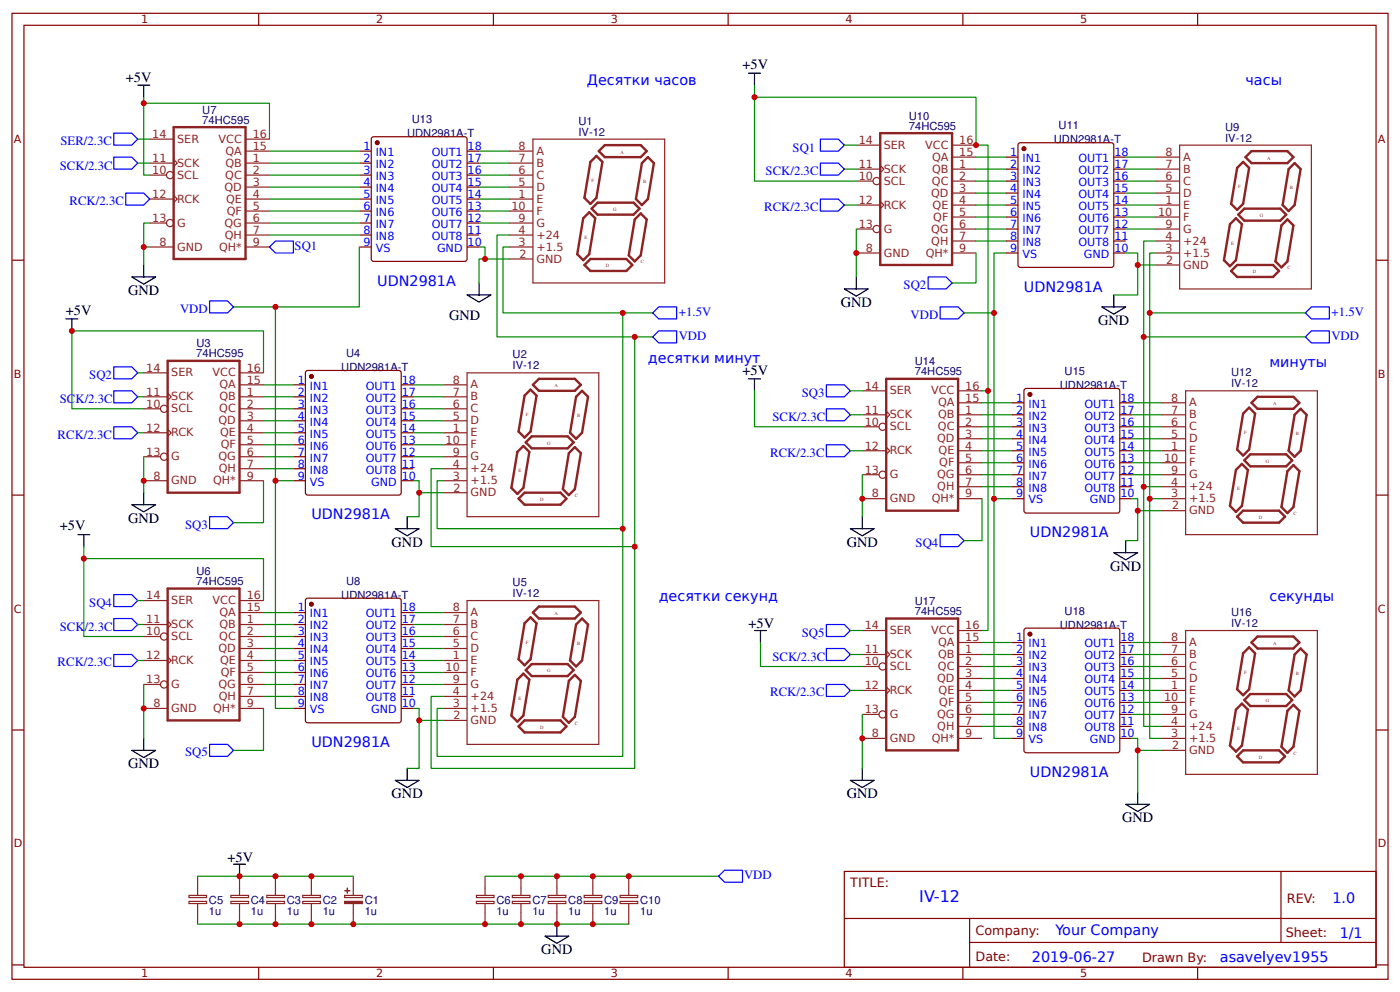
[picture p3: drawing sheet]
<svg xmlns="http://www.w3.org/2000/svg" width="309mm" height="219mm" viewBox="0 0 309 219" stroke-linecap="round" stroke-linejoin="round" font-family="sans-serif">
<g fill="none" stroke="#800" stroke-width=".26">
<path d="M2.6 2.9h304.1v213.3h-304.1zM5.3 5.6h298.7v207.9h-298.7zM57.1 2.9v2.7M109 2.9v2.7M160.9 2.9v2.7M212.7 2.9v2.7M264.6 2.9v2.7M79.4 33.4h2.6M79.4 36h2.6M79.4 38.7h2.6M82.3 30.3l20.4-.1 .4 .3 .1 26.7-.3 .4-20.4 .1-.4-.3-.1-26.7zM103.2 33.4h2.6"/>
<path d="M103.2 36h2.6M103.2 38.7h2.6M222.2 34.7h2.7M222.2 37.3h2.7M222.2 40h2.7M225 31.8l.4-.3h20.1l.5 .3 .1 26.7-.3 .5h-20.4l-.4-.2zM246.1 34.7h2.6M246.1 37.3h2.6M246.1 40h2.6M2.6 57.4h2.7M79.4 41.3h2.6M79.4 43.9h2.6"/>
<path d="M79.4 46.6h2.6M79.4 49.2h2.6M79.4 51.9h2.6M79.4 54.5h2.6M103.2 41.3h2.6M103.2 43.9h2.6M103.2 46.6h2.6M103.2 49.2h2.6M103.2 51.9h2.6M103.2 54.5h2.6M222.2 42.6h2.7M222.2 45.3h2.7"/>
<path d="M222.2 47.9h2.7M222.2 50.6h2.7M222.2 53.2h2.7M222.2 55.9h2.7M246.1 42.6h2.6M246.1 45.3h2.6M246.1 47.9h2.6M246.1 50.6h2.6M246.1 53.2h2.6M246.1 55.9h2.6M304 57.4h2.7M64.8 85h2.7"/>
<path d="M64.8 87.6h2.7M64.8 90.2h2.7M64.8 92.9h2.7M64.8 95.5h2.7M64.8 98.2h2.7M67.7 81.9l20.4-.1 .5 .2v26.8l-.2 .4-20.4 .1-.5-.3v-26.7zM88.6 85h2.7M88.6 87.6h2.7M88.6 90.2h2.7M88.6 92.9h2.7M88.6 95.5h2.7M88.6 98.2h2.7"/>
<path d="M223.6 88.9h2.6M223.6 91.6h2.6M223.6 94.2h2.6M223.6 96.9h2.6M223.6 99.5h2.6M226.3 86l.4-.2h20.2l.4 .2 .1 26.7-.3 .5-20.4 .1-.4-.3zM247.4 88.9h2.6M247.4 91.6h2.6M247.4 94.2h2.6M247.4 96.9h2.6M247.4 99.5h2.6M2.6 109.3h2.7"/>
<path d="M64.8 100.8h2.7M64.8 103.5h2.7M64.8 106.1h2.7M88.6 100.8h2.7M88.6 103.5h2.7M88.6 106.1h2.7M223.6 102.2h2.6M223.6 104.8h2.6M223.6 107.4h2.6M223.6 110.1h2.6M247.4 102.2h2.6M247.4 104.8h2.6"/>
<path d="M247.4 107.4h2.6M247.4 110.1h2.6M304 109.3h2.7M64.8 135.2h2.7M64.8 137.9h2.7M67.7 132.1h20.4l.5 .2v26.7l-.2 .5-20.4 .1-.5-.3v-26.7zM88.6 135.2h2.7M88.6 137.9h2.7M226.3 138.9l.4-.2h20.2l.4 .2 .1 26.8-.3 .4-20.4 .1-.4-.3zM64.8 140.5h2.7M64.8 143.2h2.7M64.8 145.8h2.7"/>
<path d="M64.8 148.5h2.7M64.8 151.1h2.7M64.8 153.7h2.7M64.8 156.4h2.7M88.6 140.5h2.7M88.6 143.2h2.7M88.6 145.8h2.7M88.6 148.5h2.7M88.6 151.1h2.7M88.6 153.7h2.7M88.6 156.4h2.7M223.6 141.8h2.6"/>
<path d="M223.6 144.5h2.6M223.6 147.1h2.6M223.6 149.8h2.6M223.6 152.4h2.6M223.6 155.1h2.6M223.6 157.7h2.6M247.4 141.8h2.6M247.4 144.5h2.6M247.4 147.1h2.6M247.4 149.8h2.6M247.4 152.4h2.6M247.4 155.1h2.6"/>
<path d="M247.4 157.7h2.6M2.6 161.2h2.7M223.6 160.4h2.6M223.6 163h2.6M247.4 160.4h2.6M247.4 163h2.6M304 161.2h2.7M186.5 192.4h117.5v21.1h-117.5zM283 192.4v15.7M2.6 213h2.7M57.1 213.5v2.7M109 213.5v2.7"/>
<path d="M160.9 213.5v2.7M186.6 202.8h117.3M212.7 213.5v2.7M214.2 208.1h89.7M214.2 202.8v10.5M264.6 213.5v2.7M304 213h2.7"/>
</g>
<g fill="none" stroke="#8d2323" stroke-width=".26">
<path d="M33.1 30.7h5.3M33.1 36h5.3M33.1 38.7h3.7M38.4 35.2l.8 .8-.8 .8M54.2 30.7h5.3M54.2 33.4h5.3M54.2 36h5.3M54.2 38.7h5.3M112.4 33.4h5.3M112.4 36h5.3M112.4 38.7h5.3M117.7 30.7h29.1v31.8h-29.1z"/>
<path d="M189.2 32h5.3M189.2 37.3h5.3M189.2 40h3.7M194.5 36.5l.8 .8-.8 .8M210.3 32h5.3M210.3 34.7h5.3M210.3 37.3h5.3M210.3 40h5.3M255.3 34.7h5.3M255.3 37.3h5.3M255.3 40h5.3M260.6 32h29.1v31.8h-29.1z"/>
<path d="M33.1 43.9h5.3M33.1 49.2h3.7M33.1 54.5h5.3M38.4 43.2l.8 .7-.8 .8M54.2 41.3h5.3M54.2 43.9h5.3M54.2 46.6h5.3M54.2 49.2h5.3M54.2 51.9h5.3M54.2 54.5h5.3M112.4 41.3h5.3M112.4 43.9h5.3"/>
<path d="M112.4 46.6h5.3M112.4 49.2h5.3M112.4 51.9h5.3M112.4 54.5h5.3M112.4 57.2h5.3M189.2 45.3h5.3M189.2 50.6h3.7M189.2 55.9h5.3M194.5 44.5l.8 .8-.8 .8M210.3 42.6h5.3M210.3 45.3h5.3M210.3 47.9h5.3"/>
<path d="M210.3 50.6h5.3M210.3 53.2h5.3M210.3 55.9h5.3M255.3 42.6h5.3M255.3 45.3h5.3M255.3 47.9h5.3M255.3 50.6h5.3M255.3 53.2h5.3M255.3 55.9h5.3M255.3 58.5h5.3M31.7 82.3h5.3M31.7 87.6h5.3"/>
<path d="M31.7 90.2h3.8M31.7 95.5h5.3M37 86.8l.8 .8-.8 .8M37 94.7l.8 .8-.8 .8M52.9 82.3h5.3M52.9 85h5.3M52.9 87.6h5.3M52.9 90.2h5.3M52.9 92.9h5.3M52.9 95.5h5.3M52.9 98.2h5.3M97.9 85h5.3"/>
<path d="M97.9 87.6h5.3M97.9 90.2h5.3M97.9 92.9h5.3M97.9 95.5h5.3M97.9 98.2h5.3M103.2 82.3h29.1v31.8h-29.1zM190.5 86.3h5.3M190.5 91.6h5.3M190.5 94.2h3.7M190.5 99.5h5.3M195.8 90.8l.8 .8-.8 .8M195.8 98.7l.8 .8-.8 .8"/>
<path d="M211.7 86.3h5.3M211.7 88.9h5.3M211.7 91.6h5.3M211.7 94.2h5.3M211.7 96.9h5.3M211.7 99.5h5.3M256.6 88.9h5.3M256.6 91.6h5.3M256.6 94.2h5.3M256.6 96.9h5.3M256.6 99.5h5.3M261.9 86.3h29.1v31.7h-29.1z"/>
<path d="M31.7 100.8h3.8M31.7 106.1h5.3M52.9 100.8h5.3M52.9 103.5h5.3M52.9 106.1h5.3M97.9 100.8h5.3M97.9 103.5h5.3M97.9 106.1h5.3M97.9 108.8h5.3M190.5 104.8h3.7M190.5 110.1h5.3M211.7 102.2h5.3"/>
<path d="M211.7 104.8h5.3M211.7 107.4h5.3M211.7 110.1h5.3M256.6 102.2h5.3M256.6 104.8h5.3M256.6 107.4h5.3M256.6 110.1h5.3M256.6 112.7h5.3M31.7 132.6h5.3M31.7 137.9h5.3M37 137.1l.8 .8-.8 .8M52.9 132.6h5.3"/>
<path d="M52.9 135.2h5.3M52.9 137.9h5.3M97.9 135.2h5.3M97.9 137.9h5.3M103.2 132.6h29.1v31.7h-29.1zM190.5 139.2h5.3M211.7 139.2h5.3M261.9 139.2h29.1v31.7h-29.1zM31.7 140.5h3.8M31.7 145.8h5.3M31.7 151.1h3.8M31.7 156.4h5.3"/>
<path d="M37 145l.8 .8-.8 .8M52.9 140.5h5.3M52.9 143.2h5.3M52.9 145.8h5.3M52.9 148.5h5.3M52.9 151.1h5.3M52.9 153.7h5.3M52.9 156.4h5.3M97.9 140.5h5.3M97.9 143.2h5.3M97.9 145.8h5.3M97.9 148.5h5.3"/>
<path d="M97.9 151.1h5.3M97.9 153.7h5.3M97.9 156.4h5.3M97.9 159h5.3M190.5 144.5h5.3M190.5 147.1h3.7M190.5 152.4h5.3M190.5 157.7h3.7M195.8 143.7l.8 .8-.8 .8M195.8 151.6l.8 .8-.8 .8M211.7 141.8h5.3M211.7 144.5h5.3"/>
<path d="M211.7 147.1h5.3M211.7 149.8h5.3M211.7 152.4h5.3M211.7 155.1h5.3M211.7 157.7h5.3M256.6 141.8h5.3M256.6 144.5h5.3M256.6 147.1h5.3M256.6 149.8h5.3M256.6 152.4h5.3M256.6 155.1h5.3M256.6 157.7h5.3"/>
<path d="M190.5 163h5.3M211.7 160.4h5.3M211.7 163h5.3M256.6 160.4h5.3M256.6 163h5.3M256.6 165.7h5.3M41.8 199h3.8v.5h-3.8zM41.8 197.7h3.8v.4h-3.8zM43.7 193.4v4.3M43.7 199.5v4.5M51 199h3.9v.5h-3.9zM51 197.7h3.9v.4h-3.9z"/>
<path d="M52.9 193.4v4.3M52.9 199.5v4.5M58.9 199h3.9v.5h-3.9zM58.9 197.7h3.9v.4h-3.9zM60.9 193.4v4.3M60.9 199.5v4.5M66.9 199h3.9v.5h-3.9zM66.9 197.7h3.9v.4h-3.9zM68.8 193.4v4.3M68.8 199.5v4.5M76.1 197.7h3.9v.4h-3.9zM78.1 193.4v4.3"/>
<path d="M78.1 199.5v4.5M105.3 199h3.8v.5h-3.8zM105.3 197.7h3.8v.4h-3.8zM107.2 193.4v4.3M107.2 199.5v4.5M113.2 199h3.9v.5h-3.9zM113.2 197.7h3.9v.4h-3.9zM115.1 193.4v4.3M115.1 199.5v4.5M121.1 199h3.9v.5h-3.9zM121.1 197.7h3.9v.4h-3.9zM123 193.4v4.3"/>
<path d="M123 199.5v4.5M129.1 199h3.9v.5h-3.9zM129.1 197.7h3.9v.4h-3.9zM131 193.4v4.3M131 199.5v4.5M137 199h3.9v.5h-3.9zM137 197.7h3.9v.4h-3.9zM138.9 193.4v4.3M138.9 199.5v4.5"/>
<circle cx="37.6" cy="38.7" r=".79"/>
<circle cx="193.7" cy="40" r=".79"/>
<circle cx="37.6" cy="49.2" r=".79"/>
<circle cx="193.7" cy="50.6" r=".79"/>
<circle cx="36.2" cy="90.2" r=".79"/>
<circle cx="195" cy="94.2" r=".79"/>
<circle cx="36.2" cy="100.8" r=".79"/>
<circle cx="195" cy="104.8" r=".79"/>
<circle cx="36.2" cy="151.1" r=".79"/>
<circle cx="36.2" cy="140.5" r=".79"/>
<circle cx="195" cy="157.7" r=".79"/>
<circle cx="195" cy="147.1" r=".79"/>
</g>
<g fill="none" stroke="#8d2323" stroke-width=".53">
<path d="M38.4 28.1h15.8v29.1h-15.8zM131.8 34.4l1.3 1.3-1.3 8-1.4 1.3-1.3-1.3 1.3-8zM132.3 33.4l1.3-1.4h8l1.3 1.4-1.3 1.3h-8zM143.1 34.7l1.4 1.3-1.4 7.9-1.3 1.4-1.3-1.4 1.3-7.9zM194.5 29.4h15.8v29.1h-15.8zM273.3 37.1l1.3-1.4 1.4 1.4-1.4 7.9-1.3 1.3-1.3-1.3zM275.2 34.7l1.3-1.3h7.9l1.4 1.3-1.4 1.3h-7.9zM286 36l1.3 1.3-1.3 8-1.3 1.3-1.3-1.3 1.3-8zM129.1 58.5l1.3-1.3h8l1.3 1.3-1.3 1.3h-8zM130.2 46.9l1.3 1.3-1.3 7.9-1.3 1.3-1.4-1.3 1.4-7.9zM132 44.7h8l1.3 1.4-1.3 1.3h-8l-1.3-1.3zM141.6 47.1l1.3 1.3-1.3 8-1.4 1.3-1.3-1.3 1.3-8z"/>
<path d="M272 59.8l1.3-1.3h8l1.3 1.3-1.3 1.3h-8zM273 48.2l1.4 1.3-1.4 7.9-1.3 1.4-1.3-1.4 1.3-7.9zM274.9 46.1h7.9l1.4 1.3-1.4 1.3h-7.9l-1.3-1.3zM283.1 49.8l1.3-1.4 1.4 1.4-1.4 7.9-1.3 1.3-1.3-1.3zM37 79.7h15.9v29.1h-15.9zM114.3 99.8l1.3-1.3 1.3 1.3-1.3 7.9-1.3 1.3-1.3-1.3zM116.2 97.7l1.3-1.4h7.9l1.3 1.4-1.3 1.3h-7.9zM117.2 86l1.3 1.3-1.3 8-1.3 1.3-1.3-1.3 1.3-8zM117.7 85l1.4-1.4h7.9l1.3 1.4-1.3 1.3h-7.9zM127 98.7l1.3 1.3-1.3 8-1.3 1.3-1.3-1.3 1.3-8zM128.6 86.3l1.3 1.3-1.3 7.9-1.3 1.4-1.4-1.4 1.4-7.9zM195.8 83.6h15.9v29.1h-15.9z"/>
<path d="M276 90l1.3 1.3-1.3 7.9-1.4 1.4-1.3-1.4 1.3-7.9zM276.5 88.9l1.3-1.3h8l1.3 1.3-1.3 1.3h-8zM287.3 90.2l1.4 1.4-1.4 7.9-1.3 1.3-1.3-1.3 1.3-7.9zM114.6 110.1l1.3-1.3h7.9l1.3 1.3-1.3 1.3h-7.9zM273.3 114.1l1.3-1.4h8l1.3 1.4-1.3 1.3h-8zM274.4 102.4l1.3 1.3-1.3 8-1.4 1.3-1.3-1.3 1.3-8zM274.9 101.6l1.3-1.3h8l1.3 1.3-1.3 1.3h-8zM285.8 102.7l1.3 1.3-1.3 7.9-1.4 1.4-1.3-1.4 1.3-7.9zM37 129.9h15.9v29.1h-15.9zM115.9 137.6l1.3-1.3 1.3 1.3-1.3 7.9-1.3 1.4-1.3-1.4zM117.7 135.2l1.4-1.3h7.9l1.3 1.3-1.3 1.4h-7.9zM128.6 136.6l1.3 1.3-1.3 7.9-1.3 1.3-1.4-1.3 1.4-7.9z"/>
<path d="M195.8 136.6h15.9v29.1h-15.9zM114.3 150l1.3-1.3 1.3 1.3-1.3 8-1.3 1.3-1.3-1.3zM116.2 147.9l1.3-1.3h7.9l1.3 1.3-1.3 1.4h-7.9zM127 149l1.3 1.3-1.3 7.9-1.3 1.4-1.3-1.4 1.3-7.9zM274.4 155.3l1.3 1.4-1.3 7.9-1.4 1.3-1.3-1.3 1.3-7.9zM274.9 154.5l1.3-1.3h8l1.3 1.3-1.3 1.4h-8zM276 142.9l1.3 1.3-1.3 8-1.4 1.3-1.3-1.3 1.3-8zM276.5 141.8l1.3-1.3h8l1.3 1.3-1.3 1.4h-8zM285.8 155.6l1.3 1.3-1.3 8-1.4 1.3-1.3-1.3 1.3-8zM286 144.5l1.3-1.3 1.4 1.3-1.4 7.9-1.3 1.3-1.3-1.3zM114.6 160.4l1.3-1.4h7.9l1.3 1.4-1.3 1.3h-7.9zM273.3 167l1.3-1.3h8l1.3 1.3-1.3 1.3h-8z"/>
</g>
<g fill="#800" stroke="#800" stroke-width=".26">
<circle cx="83.3" cy="31.5" r=".4"/>
<circle cx="68.8" cy="83.1" r=".4"/>
<circle cx="68.8" cy="133.4" r=".4"/>
<circle cx="226.2" cy="32.8" r=".4"/>
<circle cx="227.5" cy="87.1" r=".4"/>
<circle cx="227.5" cy="140" r=".4"/>
</g>
<g fill="none" stroke="#080" stroke-width=".26">
<path d="M166.7 18.8v21.2h22.5M30.4 36h2.7M30.4 30.7h2.7M31.7 21.5v17.2h1.4M31.7 22.8h27.8v7.9M59.5 33.4h19.9M59.5 36h19.9M59.5 38.7h19.9M105.8 33.4h6.6M105.8 36h6.6M105.8 38.7h6.6M166.7 21.5h48.9v10.5h2.7v54.3h-1.3"/>
<path d="M186.5 37.3h2.7M186.5 32h2.7M215.6 34.7h6.6M215.6 37.3h6.6M215.6 40h6.6M248.7 34.7h6.6M248.7 37.3h6.6M248.7 40h6.6M33.1 54.5h-1.4v4M33.1 49.2h-1.4v5.3M59.5 41.3h19.9M59.5 43.9h19.9"/>
<path d="M59.5 46.6h19.9M59.5 49.2h19.9M59.5 51.9h19.9M79.4 54.5v13.3h-27.8M105.8 54.5h1.4v2.7h5.2M105.8 41.3h6.6M105.8 43.9h6.6M105.8 46.6h6.6M105.8 49.2h6.6M107.2 57.2h-1.4v5.3M112.4 51.9h-2.6v22.5h34.4M112.4 54.5h-1.3v14.6h33.1"/>
<path d="M186.5 45.3h2.7M189.2 50.6v10.5M215.6 55.9v6.6h-5.3M215.6 42.6h6.6M215.6 45.3h6.6M215.6 47.9h6.6M215.6 50.6h6.6M215.6 53.2h6.6M222.2 55.9h-2.6v54.2h4M248.7 55.9h2.7v2.6h3.9M248.7 42.6h6.6M248.7 45.3h6.6"/>
<path d="M248.7 47.9h6.6M248.7 50.6h6.6M251.4 58.5v6.6h-5.3M255.3 53.2h-2.6v54.2h3.9M255.3 55.9h-1.3v54.2h2.6M60.9 67.8v38.3h3.9M137.6 69.1v47.6h-41v-10.6h1.3M140.2 74.4v46.3h-45v-17.2h2.7M213 69.1h6.6M252.7 74.4h35.7M254 69.1h34.4M30.4 87.6h1.3"/>
<path d="M30.4 95.5h1.3M30.4 82.3h1.3M58.2 82.3v-9.2h-42.3v17.1h15.8M58.2 85h6.6M58.2 87.6h6.6M58.2 90.2h6.6M58.2 92.9h6.6M58.2 95.5h6.6M58.2 98.2h6.6M91.3 85h6.6M91.3 87.6h6.6M91.3 90.2h6.6"/>
<path d="M91.3 92.9h6.6M91.3 95.5h6.6M91.3 98.2h6.6M166.7 86.3v7.9h23.8M187.9 91.6h2.6M187.9 99.5h2.6M187.9 86.3h2.6M217 88.9h6.6M217 91.6h6.6M217 94.2h6.6M217 96.9h6.6M217 99.5h6.6"/>
<path d="M218.3 86.3v52.9h-1.3M250 88.9h6.6M250 91.6h6.6M250 94.2h6.6M250 96.9h6.6M250 99.5h6.6M31.7 100.8v8M58.2 106.1v9.3h-6.6M58.2 100.8h6.6M58.2 103.5h6.6M60.9 106.1v50.3h3.9M91.3 106.1h1.3v2.7h5.3"/>
<path d="M91.3 100.8h6.6M92.6 108.8v5.3h-2.6M137.6 116.7v50.3h-41v-10.6h1.3M190.5 104.8v9.3M217 110.1v9.3h-4M217 102.2h6.6M217 104.8h6.6M217 107.4h6.6M219.6 110.1v52.9h4M250 110.1h1.4v2.6h5.2M250 102.2h6.6M250 104.8h6.6"/>
<path d="M251.4 112.7v6.7h-2.7M252.7 107.4v53h3.9M254 110.1v52.9h2.6M18.5 120.7v19.8h13.2M18.5 123.3h39.7v9.3M30.4 137.9h1.3M30.4 132.6h1.3M58.2 135.2h6.6M58.2 137.9h6.6M91.3 135.2h6.6M91.3 137.9h6.6M140.2 120.7v48.9h-45v-15.9h2.7"/>
<path d="M187.9 139.2h2.6M30.4 145.8h1.3M31.7 151.1v11.9M58.2 156.4v9.3h-6.6M58.2 140.5h6.6M58.2 143.2h6.6M58.2 145.8h6.6M58.2 148.5h6.6M58.2 151.1h6.6M58.2 153.7h6.6M91.3 156.4h1.3v2.6h5.3M91.3 140.5h6.6"/>
<path d="M91.3 143.2h6.6M91.3 145.8h6.6M91.3 148.5h6.6M91.3 151.1h6.6M92.6 159v10.6h-2.6M168 141.8v5.3h22.5M187.9 144.5h2.6M187.9 152.4h2.6M190.5 157.7v11.9M217 141.8h6.6M217 144.5h6.6M217 147.1h6.6"/>
<path d="M217 149.8h6.6M217 152.4h6.6M217 155.1h6.6M217 157.7h6.6M250 141.8h6.6M250 144.5h6.6M250 147.1h6.6M250 149.8h6.6M250 152.4h6.6M250 155.1h6.6M250 157.7h6.6M217 160.4h6.6"/>
<path d="M250 163h1.4v2.7h5.2M251.4 165.7v9.2M43.7 193.4h34.4M107.2 193.4h51.5M43.7 204h95.2"/>
</g>
<g fill="none" stroke="#00f" stroke-width=".26">
<path d="M25.1 29.4h4l1.3 1.3-1.3 1.3h-4zM25.1 34.7h4l1.3 1.3-1.3 1.3h-4zM181.2 30.7h4l1.3 1.3-1.3 1.4h-4zM181.2 36h4l1.3 1.3-1.3 1.4h-4zM27.8 42.6h3.9l1.4 1.3-1.4 1.4h-3.9zM59.5 54.5l1.4-1.3h3.9v2.7h-3.9zM181.2 43.9h4l1.3 1.4-1.3 1.3h-4zM46.3 66.4h4l1.3 1.4-1.3 1.3h-4zM144.2 74.4l1.3-1.3h4v2.6h-4zM144.2 69.1l1.3-1.3h4v2.6h-4zM205.1 61.1h3.9l1.3 1.4-1.3 1.3h-3.9zM207.7 67.8h4l1.3 1.3-1.3 1.3h-4z"/>
<path d="M288.4 74.4l1.3-1.3h4v2.6h-4zM288.4 69.1l1.3-1.3h4v2.6h-4zM25.1 81h4l1.3 1.3-1.3 1.3h-4zM25.1 86.3h4l1.3 1.3-1.3 1.3h-4zM25.1 94.2h4l1.3 1.3-1.3 1.4h-4zM182.6 85h3.9l1.4 1.3-1.4 1.3h-3.9zM182.6 90.2h3.9l1.4 1.4-1.4 1.3h-3.9zM182.6 98.2h3.9l1.4 1.3-1.4 1.3h-3.9zM46.3 114.1h4l1.3 1.3-1.3 1.3h-4zM207.7 118h4l1.3 1.4-1.3 1.3h-4zM25.1 131.3h4l1.3 1.3-1.3 1.3h-4zM25.1 136.6h4l1.3 1.3-1.3 1.3h-4z"/>
<path d="M182.6 137.9h3.9l1.4 1.3-1.4 1.3h-3.9zM25.1 144.5h4l1.3 1.3-1.3 1.3h-4zM182.6 143.2h3.9l1.4 1.3-1.4 1.3h-3.9zM182.6 151.1h3.9l1.4 1.3-1.4 1.3h-3.9zM46.3 164.3h4l1.3 1.4-1.3 1.3h-4zM158.7 193.4l1.4-1.3h3.9v2.7h-3.9z"/>
</g>
<g fill="none" stroke="#000" stroke-width=".26">
<path d="M30.4 18.8h2.7M31.7 18.8v2.7M165.4 16.2h2.6M166.7 16.2v2.6M31.7 58.5v2.6M14.6 70.4h2.6M15.9 70.4v2.7M29.1 61.1h5.3l-2.7 1.6zM103.2 65.1h5.3l-2.7 1.6zM105.8 62.5v2.6M186.5 63.8h5.3l-2.6 1.6zM189.2 61.1v2.7"/>
<path d="M243.4 67.8h5.3l-2.6 1.5zM246.1 65.1v2.7M165.4 83.6h2.6M166.7 83.6v2.7M17.2 118h2.6M18.5 118v2.7M29.1 111.4h5.3l-2.7 1.6zM31.7 108.8v2.6M87.3 116.7h5.3l-2.6 1.6zM90 114.1v2.6M187.9 116.7h5.2l-2.6 1.6zM190.5 114.1v2.6"/>
<path d="M248.7 119.4v2.6M166.7 139.2h2.6M168 139.2v2.6M246.1 122h5.3l-2.7 1.6zM29.1 165.7h5.3l-2.7 1.5zM31.7 163v2.7M87.3 172.3h5.3l-2.6 1.6zM90 169.6v2.7M187.9 172.3h5.2l-2.6 1.6zM190.5 169.6v2.7M248.7 177.6h5.3l-2.6 1.5zM251.4 174.9v2.7"/>
<path d="M51.6 190.8h2.6M52.9 190.8v2.6M120.4 206.7h5.3l-2.7 1.6zM123 204v2.7"/>
</g>
<g fill="#8d2323" stroke="#8d2323" stroke-width=".26">
<path d="M76.1 199h3.9v.5h-3.9z"/>
<path d="M76.2 196.6h1.1z"/>
<path d="M76.7 196.1l.1 1z"/>
</g>
<g fill="#c00">
<circle cx="115.1" cy="193.4" r=".66"/>
<circle cx="123" cy="193.4" r=".66"/>
<circle cx="131" cy="193.4" r=".66"/>
<circle cx="31.8" cy="54.5" r=".66"/>
<circle cx="254" cy="69.1" r=".66"/>
<circle cx="31.8" cy="22.8" r=".66"/>
<circle cx="166.7" cy="21.5" r=".66"/>
<circle cx="137.6" cy="116.7" r=".66"/>
<circle cx="137.6" cy="69.1" r=".66"/>
<circle cx="251.4" cy="165.7" r=".66"/>
<circle cx="251.4" cy="112.7" r=".66"/>
<circle cx="107.2" cy="57.2" r=".66"/>
<circle cx="92.6" cy="159" r=".66"/>
<circle cx="92.6" cy="108.8" r=".66"/>
<circle cx="219.6" cy="69.1" r=".66"/>
<circle cx="219.6" cy="110.1" r=".66"/>
<circle cx="60.9" cy="67.8" r=".66"/>
<circle cx="60.9" cy="106.1" r=".66"/>
<circle cx="251.4" cy="58.5" r=".66"/>
<circle cx="140.2" cy="74.4" r=".66"/>
<circle cx="140.2" cy="120.7" r=".66"/>
<circle cx="215.6" cy="32" r=".66"/>
<circle cx="218.3" cy="86.3" r=".66"/>
<circle cx="252.7" cy="107.4" r=".66"/>
<circle cx="254" cy="110.1" r=".66"/>
<circle cx="252.7" cy="74.4" r=".66"/>
<circle cx="31.8" cy="106.1" r=".66"/>
<circle cx="31.8" cy="156.4" r=".66"/>
<circle cx="190.5" cy="163" r=".66"/>
<circle cx="190.5" cy="110.1" r=".66"/>
<circle cx="189.2" cy="55.9" r=".66"/>
<circle cx="18.5" cy="123.3" r=".66"/>
<circle cx="15.9" cy="73.1" r=".66"/>
<circle cx="131" cy="204" r=".66"/>
<circle cx="123" cy="204" r=".66"/>
<circle cx="115.1" cy="204" r=".66"/>
<circle cx="107.2" cy="204" r=".66"/>
<circle cx="52.9" cy="204" r=".66"/>
<circle cx="60.9" cy="204" r=".66"/>
<circle cx="68.8" cy="204" r=".66"/>
<circle cx="78.1" cy="204" r=".66"/>
<circle cx="52.9" cy="193.4" r=".66"/>
<circle cx="60.9" cy="193.4" r=".66"/>
<circle cx="68.8" cy="193.4" r=".66"/>
<circle cx="138.9" cy="193.4" r=".66"/>
</g>
<text font-size="3.5" fill="#00f" x="203.1" y="199.2">IV-12</text>
<g font-size="3.2">
<text x="27.8" y="18">+5V</text>
<text x="164" y="15.3">+5V</text>
<text x="28.3" y="65.1">GND</text>
<text x="14.6" y="69.6">+5V</text>
<text x="99.2" y="70.6">GND</text>
<text x="185.7" y="67.8">GND</text>
<text x="242.6" y="71.7">GND</text>
<text x="164" y="82.8">+5V</text>
<text x="13.2" y="117">+5V</text>
<text x="28.3" y="115.4">GND</text>
<text x="86.5" y="120.7">GND</text>
<text x="187.1" y="120.7">GND</text>
<text x="245.3" y="126">GND</text>
<text x="165.4" y="138.7">+5V</text>
<text x="28.3" y="169.6">GND</text>
<text x="86.5" y="176.2">GND</text>
<text x="187.1" y="176.2">GND</text>
<text x="247.9" y="181.5">GND</text>
<text x="50.3" y="190.3">+5V</text>
<text x="119.6" y="210.6">GND</text>
</g>
<g font-size="3.2" fill="#00f">
<text x="129.6" y="18.8">Десятки часов</text>
<text x="275.2" y="18.8">часы</text>
<text x="83.3" y="63">UDN2981A</text>
<text x="226.2" y="64.4">UDN2981A</text>
<text x="143.2" y="80.1">десятки минут</text>
<text x="280.5" y="81">минуты</text>
<text x="68.8" y="114.6">UDN2981A</text>
<text x="227.5" y="118.6">UDN2981A</text>
<text x="145.5" y="132.6">десятки секунд</text>
<text x="280.5" y="132.6">секунды</text>
<text x="68.8" y="164.9">UDN2981A</text>
<text x="227.5" y="171.5">UDN2981A</text>
<text x="294.4" y="199.3">1.0</text>
<text x="233.2" y="206.5">Your Company</text>
<text x="296" y="207.1">1/1</text>
<text x="228" y="212.4">2019-06-27</text>
<text x="269.5" y="212.3">asavelyev1955</text>
</g>
<g font-size="2.8" fill="#00f">
<text x="13.4" y="32">SER/2.3C</text>
<text x="175.1" y="33.5">SQ1</text>
<text x="13.2" y="37.5">SCK/2.3C</text>
<text x="169.2" y="38.7">SCK/2.3C</text>
<text x="15.4" y="45.3">RCK/2.3C</text>
<text x="168.8" y="46.6">RCK/2.3C</text>
<text x="65.1" y="55.1">SQ1</text>
<text x="199.6" y="63.8">SQ2</text>
<text x="39.8" y="69.1">VDD</text>
<text x="150" y="69.7">+1.5V</text>
<text x="201.2" y="70.4">VDD</text>
<text x="294.2" y="69.7">+1.5V</text>
<text x="150" y="75">VDD</text>
<text x="294.2" y="75">VDD</text>
<text x="19.7" y="83.6">SQ2</text>
<text x="13.2" y="89.1">SCK/2.3C</text>
<text x="177.1" y="87.6">SQ3</text>
<text x="170.6" y="93">SCK/2.3C</text>
<text x="12.7" y="96.9">RCK/2.3C</text>
<text x="170.2" y="100.8">RCK/2.3C</text>
<text x="40.9" y="116.7">SQ3</text>
<text x="202.3" y="120.7">SQ4</text>
<text x="19.7" y="133.9">SQ4</text>
<text x="13.2" y="139.3">SCK/2.3C</text>
<text x="177.1" y="140.5">SQ5</text>
<text x="12.7" y="147.1">RCK/2.3C</text>
<text x="170.6" y="145.9">SCK/2.3C</text>
<text x="170.2" y="153.7">RCK/2.3C</text>
<text x="40.9" y="167">SQ5</text>
<text x="164.4" y="194">VDD</text>
</g>
<g font-size="2.8" fill="#800">
<text x="187.9" y="195.8">TITLE:</text>
<text x="284.3" y="199.3">REV:</text>
<text x="215.5" y="206.5">Company:</text>
<text x="284.1" y="206.9">Sheet:</text>
<text x="215.5" y="212.2">Date:</text>
<text x="252.3" y="212.3">Drawn By:</text>
</g>
<g font-size="2.5" fill="#800">
<text x="31.2" y="5.2">1</text>
<text x="83.1" y="5.2">2</text>
<text x="134.9" y="5.2">3</text>
<text x="186.8" y="5.2">4</text>
<text x="238.7" y="5.2">5</text>
<text x="3" y="31.5">A</text>
<text x="304.4" y="31.5">A</text>
<text x="3" y="83.4">B</text>
<text x="304.4" y="83.4">B</text>
<text x="3" y="135.2">C</text>
<text x="304.4" y="135.2">C</text>
<text x="3" y="187.1">D</text>
<text x="304.4" y="187.1">D</text>
<text x="31.2" y="215.8">1</text>
<text x="83.1" y="215.8">2</text>
<text x="134.9" y="215.8">3</text>
<text x="186.8" y="215.8">4</text>
<text x="238.7" y="215.8">5</text>
</g>
<g font-size="2.5" fill="#000080">
<text x="44.7" y="27.3">74HC595</text>
<text x="44.7" y="25.1">U7</text>
<text x="91" y="27.2">U13</text>
<text x="127.8" y="29.9">IV-12</text>
<text x="127.8" y="27.5">U1</text>
<text x="200.8" y="28.6">74HC595</text>
<text x="200.8" y="26.4">U10</text>
<text x="233.9" y="28.5">U11</text>
<text x="270.7" y="28.9">U9</text>
<text x="90" y="30.3">UDN2981A-T</text>
<text x="232.8" y="31.6">UDN2981A-T</text>
<text x="270.7" y="31.2">IV-12</text>
<text x="43.4" y="76.7">U3</text>
<text x="43.4" y="78.9">74HC595</text>
<text x="75.4" y="81.9">UDN2981A-T</text>
<text x="76.5" y="78.8">U4</text>
<text x="113.3" y="81.5">IV-12</text>
<text x="113.3" y="79.1">U2</text>
<text x="202.1" y="82.8">74HC595</text>
<text x="202.1" y="80.6">U14</text>
<text x="235.2" y="82.8">U15</text>
<text x="272" y="83.1">U12</text>
<text x="234.2" y="85.8">UDN2981A-T</text>
<text x="272" y="85.5">IV-12</text>
<text x="43.4" y="129.1">74HC595</text>
<text x="43.4" y="126.9">U6</text>
<text x="76.5" y="129.1">U8</text>
<text x="113.3" y="131.8">IV-12</text>
<text x="113.3" y="129.4">U5</text>
<text x="75.4" y="132.1">UDN2981A-T</text>
<text x="202.1" y="135.8">74HC595</text>
<text x="202.1" y="133.6">U17</text>
<text x="235.2" y="135.7">U18</text>
<text x="272" y="136">U16</text>
<text x="234.2" y="138.8">UDN2981A-T</text>
<text x="272" y="138.4">IV-12</text>
<text x="46.2" y="201.9">1u</text>
<text x="46.2" y="199.6">C5</text>
<text x="55.4" y="201.9">1u</text>
<text x="55.4" y="199.6">C4</text>
<text x="63.4" y="201.9">1u</text>
<text x="63.4" y="199.6">C3</text>
<text x="71.3" y="201.9">1u</text>
<text x="71.3" y="199.6">C2</text>
<text x="80.6" y="201.9">1u</text>
<text x="80.6" y="199.6">C1</text>
<text x="109.7" y="201.9">1u</text>
<text x="109.7" y="199.6">C6</text>
<text x="117.6" y="201.9">1u</text>
<text x="117.6" y="199.6">C7</text>
<text x="125.5" y="201.9">1u</text>
<text x="125.5" y="199.6">C8</text>
<text x="133.5" y="201.9">1u</text>
<text x="133.5" y="199.6">C9</text>
<text x="141.4" y="201.9">1u</text>
<text x="141.4" y="199.6">C10</text>
</g>
<g font-size="2.5" fill="#8d2323">
<text x="33.6" y="35.7">11</text>
<text x="33.6" y="30.5">14</text>
<text x="39.2" y="31.5">SER</text>
<text x="48.3" y="31.5">VCC</text>
<text x="49.8" y="34.2">QA</text>
<text x="55.8" y="35.7">1</text>
<text x="55.8" y="33.1">15</text>
<text x="55.8" y="30.5">16</text>
<text x="114.6" y="33.1">8</text>
<text x="114.6" y="35.7">7</text>
<text x="118.5" y="34.2">A</text>
<text x="189.7" y="31.8">14</text>
<text x="195.3" y="32.8">SER</text>
<text x="204.4" y="32.8">VCC</text>
<text x="205.9" y="35.5">QA</text>
<text x="211.9" y="34.4">15</text>
<text x="211.9" y="31.8">16</text>
<text x="257.5" y="34.4">8</text>
<text x="261.4" y="35.5">A</text>
<text x="33.6" y="38.4">10</text>
<text x="39.2" y="39.4">SCL</text>
<text x="39.2" y="36.8">SCK</text>
<text x="49.8" y="39.4">QC</text>
<text x="49.8" y="36.8">QB</text>
<text x="55.8" y="38.4">2</text>
<text x="55.8" y="41">3</text>
<text x="114.6" y="38.4">6</text>
<text x="114.6" y="41">5</text>
<text x="118.5" y="36.8">B</text>
<text x="118.5" y="39.4">C</text>
<text x="189.7" y="39.7">10</text>
<text x="189.7" y="37.1">11</text>
<text x="195.3" y="40.8">SCL</text>
<text x="195.3" y="38.1">SCK</text>
<text x="205.9" y="40.8">QC</text>
<text x="205.9" y="38.1">QB</text>
<text x="211.9" y="37.1">1</text>
<text x="211.9" y="39.7">2</text>
<text x="257.5" y="37.1">7</text>
<text x="257.5" y="39.7">6</text>
<text x="261.4" y="38.1">B</text>
<text x="261.4" y="40.8">C</text>
<text x="33.6" y="43.7">12</text>
<text x="39.2" y="44.7">RCK</text>
<text x="49.6" y="42.1">QD</text>
<text x="49.9" y="44.7">QE</text>
<text x="50.1" y="47.4">QF</text>
<text x="55.8" y="43.7">4</text>
<text x="55.8" y="46.3">5</text>
<text x="113" y="46.3">10</text>
<text x="114.6" y="43.7">1</text>
<text x="118.5" y="42.1">D</text>
<text x="118.5" y="44.7">E</text>
<text x="118.5" y="47.4">F</text>
<text x="189.7" y="45">12</text>
<text x="195.3" y="46.1">RCK</text>
<text x="205.7" y="43.4">QD</text>
<text x="206" y="46.1">QE</text>
<text x="211.9" y="42.4">3</text>
<text x="211.9" y="45">4</text>
<text x="211.9" y="47.7">5</text>
<text x="255.9" y="47.7">10</text>
<text x="257.5" y="42.4">5</text>
<text x="257.5" y="45">1</text>
<text x="261.4" y="43.4">D</text>
<text x="261.4" y="46.1">E</text>
<text x="33.6" y="49">13</text>
<text x="39.2" y="50">G</text>
<text x="49.6" y="50">QG</text>
<text x="49.6" y="52.7">QH</text>
<text x="55.8" y="49">6</text>
<text x="55.8" y="51.6">7</text>
<text x="114.6" y="49">9</text>
<text x="114.6" y="51.6">4</text>
<text x="118.5" y="50">G</text>
<text x="118.5" y="52.7">+24</text>
<text x="189.7" y="50.3">13</text>
<text x="195.3" y="51.4">G</text>
<text x="205.7" y="51.4">QG</text>
<text x="206.2" y="48.7">QF</text>
<text x="211.9" y="50.3">6</text>
<text x="211.9" y="52.9">7</text>
<text x="257.5" y="50.3">9</text>
<text x="257.5" y="52.9">4</text>
<text x="261.4" y="48.7">F</text>
<text x="261.4" y="51.4">G</text>
<text x="35.2" y="54.3">8</text>
<text x="39.2" y="55.3">GND</text>
<text x="48.4" y="55.3">QH*</text>
<text x="55.8" y="54.3">9</text>
<text x="114.6" y="54.3">3</text>
<text x="114.8" y="56.9">2</text>
<text x="118.5" y="55.3">+1.5</text>
<text x="118.5" y="58">GND</text>
<text x="191.3" y="55.6">8</text>
<text x="195.3" y="56.6">GND</text>
<text x="204.5" y="56.6">QH*</text>
<text x="205.7" y="54">QH</text>
<text x="211.9" y="55.6">9</text>
<text x="257.5" y="55.6">3</text>
<text x="257.7" y="58.2">2</text>
<text x="261.4" y="54">+24</text>
<text x="261.4" y="56.6">+1.5</text>
<text x="261.4" y="59.3">GND</text>
<text x="32.3" y="82">14</text>
<text x="37.8" y="83.1">SER</text>
<text x="47" y="83.1">VCC</text>
<text x="54.5" y="82">16</text>
<text x="32.3" y="90">10</text>
<text x="32.3" y="87.3">11</text>
<text x="37.8" y="88.4">SCK</text>
<text x="48.5" y="88.4">QB</text>
<text x="48.5" y="85.8">QA</text>
<text x="54.5" y="87.3">1</text>
<text x="54.5" y="90">2</text>
<text x="54.5" y="84.7">15</text>
<text x="100" y="84.7">8</text>
<text x="100" y="87.3">7</text>
<text x="100" y="90">6</text>
<text x="104" y="85.8">A</text>
<text x="104" y="88.4">B</text>
<text x="191.1" y="86">14</text>
<text x="196.6" y="87.1">SER</text>
<text x="205.7" y="87.1">VCC</text>
<text x="207.2" y="89.7">QA</text>
<text x="213.3" y="88.7">15</text>
<text x="213.3" y="86">16</text>
<text x="258.8" y="88.7">8</text>
<text x="262.7" y="89.7">A</text>
<text x="32.3" y="95.3">12</text>
<text x="37.8" y="91">SCL</text>
<text x="48.3" y="93.7">QD</text>
<text x="48.5" y="91">QC</text>
<text x="54.5" y="92.6">3</text>
<text x="54.5" y="95.3">4</text>
<text x="100" y="92.6">5</text>
<text x="100" y="95.3">1</text>
<text x="104" y="91">C</text>
<text x="104" y="93.7">D</text>
<text x="191.1" y="94">10</text>
<text x="191.1" y="91.3">11</text>
<text x="196.6" y="95">SCL</text>
<text x="196.6" y="92.4">SCK</text>
<text x="207.2" y="95">QC</text>
<text x="207.2" y="92.4">QB</text>
<text x="213.3" y="91.3">1</text>
<text x="213.3" y="94">2</text>
<text x="258.8" y="91.3">7</text>
<text x="258.8" y="94">6</text>
<text x="262.7" y="92.4">B</text>
<text x="262.7" y="95">C</text>
<text x="32.3" y="100.6">13</text>
<text x="37.8" y="96.3">RCK</text>
<text x="37.8" y="101.6">G</text>
<text x="48.3" y="101.6">QG</text>
<text x="48.6" y="96.3">QE</text>
<text x="48.8" y="99">QF</text>
<text x="54.5" y="97.9">5</text>
<text x="54.5" y="100.6">6</text>
<text x="98.5" y="97.9">10</text>
<text x="100" y="100.6">9</text>
<text x="104" y="96.3">E</text>
<text x="104" y="99">F</text>
<text x="104" y="101.6">G</text>
<text x="191.1" y="99.2">12</text>
<text x="196.6" y="100.3">RCK</text>
<text x="207" y="97.7">QD</text>
<text x="207.4" y="100.3">QE</text>
<text x="213.3" y="96.6">3</text>
<text x="213.3" y="99.2">4</text>
<text x="213.3" y="101.9">5</text>
<text x="257.2" y="101.9">10</text>
<text x="258.8" y="96.6">5</text>
<text x="258.8" y="99.2">1</text>
<text x="262.7" y="97.7">D</text>
<text x="262.7" y="100.3">E</text>
<text x="33.9" y="105.9">8</text>
<text x="37.8" y="106.9">GND</text>
<text x="47.1" y="106.9">QH*</text>
<text x="48.3" y="104.3">QH</text>
<text x="54.5" y="103.2">7</text>
<text x="54.5" y="105.9">9</text>
<text x="100" y="103.2">4</text>
<text x="100" y="105.9">3</text>
<text x="104" y="104.3">+24</text>
<text x="104" y="106.9">+1.5</text>
<text x="191.1" y="104.5">13</text>
<text x="196.6" y="105.6">G</text>
<text x="207" y="105.6">QG</text>
<text x="207.5" y="102.9">QF</text>
<text x="213.3" y="104.5">6</text>
<text x="213.3" y="107.2">7</text>
<text x="258.8" y="104.5">9</text>
<text x="258.8" y="107.2">4</text>
<text x="262.7" y="102.9">F</text>
<text x="262.7" y="105.6">G</text>
<text x="100.2" y="108.5">2</text>
<text x="104" y="109.6">GND</text>
<text x="192.6" y="109.8">8</text>
<text x="196.6" y="110.9">GND</text>
<text x="205.8" y="110.9">QH*</text>
<text x="207.1" y="108.2">QH</text>
<text x="213.3" y="109.8">9</text>
<text x="258.8" y="109.8">3</text>
<text x="259" y="112.5">2</text>
<text x="262.7" y="108.2">+24</text>
<text x="262.7" y="110.9">+1.5</text>
<text x="262.7" y="113.5">GND</text>
<text x="32.3" y="137.6">11</text>
<text x="32.3" y="132.3">14</text>
<text x="37.8" y="133.4">SER</text>
<text x="47" y="133.4">VCC</text>
<text x="48.5" y="136">QA</text>
<text x="54.5" y="137.6">1</text>
<text x="54.5" y="135">15</text>
<text x="54.5" y="132.3">16</text>
<text x="100" y="135">8</text>
<text x="100" y="137.6">7</text>
<text x="104" y="136">A</text>
<text x="32.3" y="140.3">10</text>
<text x="37.8" y="141.3">SCL</text>
<text x="37.8" y="138.7">SCK</text>
<text x="48.3" y="144">QD</text>
<text x="48.5" y="141.3">QC</text>
<text x="48.5" y="138.7">QB</text>
<text x="54.5" y="140.3">2</text>
<text x="54.5" y="142.9">3</text>
<text x="100" y="140.3">6</text>
<text x="100" y="142.9">5</text>
<text x="104" y="138.7">B</text>
<text x="104" y="141.3">C</text>
<text x="104" y="144">D</text>
<text x="191.1" y="138.9">14</text>
<text x="196.6" y="140">SER</text>
<text x="205.7" y="140">VCC</text>
<text x="207.2" y="142.6">QA</text>
<text x="213.3" y="141.6">15</text>
<text x="213.3" y="138.9">16</text>
<text x="258.8" y="141.6">8</text>
<text x="262.7" y="142.6">A</text>
<text x="32.3" y="145.5">12</text>
<text x="37.8" y="146.6">RCK</text>
<text x="48.6" y="146.6">QE</text>
<text x="48.8" y="149.3">QF</text>
<text x="54.5" y="145.5">4</text>
<text x="54.5" y="148.2">5</text>
<text x="98.5" y="148.2">10</text>
<text x="100" y="145.5">1</text>
<text x="104" y="146.6">E</text>
<text x="104" y="149.3">F</text>
<text x="191.1" y="146.9">10</text>
<text x="191.1" y="144.2">11</text>
<text x="196.6" y="147.9">SCL</text>
<text x="196.6" y="145.3">SCK</text>
<text x="207.2" y="147.9">QC</text>
<text x="207.2" y="145.3">QB</text>
<text x="213.3" y="144.2">1</text>
<text x="213.3" y="146.9">2</text>
<text x="213.3" y="149.5">3</text>
<text x="258.8" y="144.2">7</text>
<text x="258.8" y="146.9">6</text>
<text x="258.8" y="149.5">5</text>
<text x="262.7" y="145.3">B</text>
<text x="262.7" y="147.9">C</text>
<text x="32.3" y="150.8">13</text>
<text x="37.8" y="151.9">G</text>
<text x="48.3" y="151.9">QG</text>
<text x="48.3" y="154.5">QH</text>
<text x="54.5" y="150.8">6</text>
<text x="54.5" y="153.5">7</text>
<text x="100" y="150.8">9</text>
<text x="100" y="153.5">4</text>
<text x="104" y="151.9">G</text>
<text x="104" y="154.5">+24</text>
<text x="191.1" y="152.2">12</text>
<text x="196.6" y="153.2">RCK</text>
<text x="207" y="150.6">QD</text>
<text x="207.4" y="153.2">QE</text>
<text x="207.5" y="155.9">QF</text>
<text x="213.3" y="152.2">4</text>
<text x="213.3" y="154.8">5</text>
<text x="257.2" y="154.8">10</text>
<text x="258.8" y="152.2">1</text>
<text x="262.7" y="150.6">D</text>
<text x="262.7" y="153.2">E</text>
<text x="262.7" y="155.9">F</text>
<text x="33.9" y="156.1">8</text>
<text x="37.8" y="157.2">GND</text>
<text x="47.1" y="157.2">QH*</text>
<text x="54.5" y="156.1">9</text>
<text x="100" y="156.1">3</text>
<text x="100.2" y="158.8">2</text>
<text x="104" y="157.2">+1.5</text>
<text x="104" y="159.8">GND</text>
<text x="191.1" y="157.5">13</text>
<text x="196.6" y="158.5">G</text>
<text x="207" y="158.5">QG</text>
<text x="207.1" y="161.2">QH</text>
<text x="213.3" y="157.5">6</text>
<text x="213.3" y="160.1">7</text>
<text x="258.8" y="157.5">9</text>
<text x="258.8" y="160.1">4</text>
<text x="262.7" y="158.5">G</text>
<text x="262.7" y="161.2">+24</text>
<text x="192.6" y="162.7">8</text>
<text x="196.6" y="163.8">GND</text>
<text x="205.8" y="163.8">QH*</text>
<text x="213.3" y="162.7">9</text>
<text x="258.8" y="162.7">3</text>
<text x="259" y="165.4">2</text>
<text x="262.7" y="163.8">+1.5</text>
<text x="262.7" y="166.4">GND</text>
</g>
<g font-size="2.5" fill="#00f">
<text x="80.3" y="33.1">1</text>
<text x="80.3" y="35.7">2</text>
<text x="83" y="34.4">IN1</text>
<text x="95.4" y="34.4">OUT1</text>
<text x="103.3" y="35.7">17</text>
<text x="103.3" y="33.1">18</text>
<text x="223.2" y="34.4">1</text>
<text x="225.9" y="35.7">IN1</text>
<text x="238.2" y="35.7">OUT1</text>
<text x="246.2" y="34.4">18</text>
<text x="80.3" y="38.4">3</text>
<text x="80.3" y="41">4</text>
<text x="83" y="37.1">IN2</text>
<text x="83" y="39.7">IN3</text>
<text x="95.4" y="39.7">OUT3</text>
<text x="95.4" y="37.1">OUT2</text>
<text x="103.3" y="41">15</text>
<text x="103.3" y="38.4">16</text>
<text x="223.2" y="37.1">2</text>
<text x="223.2" y="39.7">3</text>
<text x="225.9" y="38.4">IN2</text>
<text x="225.9" y="41">IN3</text>
<text x="238.2" y="41">OUT3</text>
<text x="238.2" y="38.4">OUT2</text>
<text x="246.2" y="39.7">16</text>
<text x="246.2" y="37.1">17</text>
<text x="80.3" y="43.7">5</text>
<text x="80.3" y="46.3">6</text>
<text x="83" y="42.4">IN4</text>
<text x="83" y="45">IN5</text>
<text x="83" y="47.7">IN6</text>
<text x="95.4" y="47.7">OUT6</text>
<text x="95.4" y="45">OUT5</text>
<text x="95.4" y="42.4">OUT4</text>
<text x="103.3" y="46.3">13</text>
<text x="103.3" y="43.7">14</text>
<text x="223.2" y="42.4">4</text>
<text x="223.2" y="45">5</text>
<text x="223.2" y="47.7">6</text>
<text x="225.9" y="43.7">IN4</text>
<text x="225.9" y="46.3">IN5</text>
<text x="238.2" y="46.3">OUT5</text>
<text x="238.2" y="43.7">OUT4</text>
<text x="246.2" y="47.7">13</text>
<text x="246.2" y="45">14</text>
<text x="246.2" y="42.4">15</text>
<text x="80.3" y="49">7</text>
<text x="80.3" y="51.6">8</text>
<text x="83" y="50.3">IN7</text>
<text x="83" y="52.9">IN8</text>
<text x="95.4" y="52.9">OUT8</text>
<text x="95.4" y="50.3">OUT7</text>
<text x="103.3" y="51.6">11</text>
<text x="103.3" y="49">12</text>
<text x="223.2" y="50.3">7</text>
<text x="223.2" y="52.9">8</text>
<text x="225.9" y="49">IN6</text>
<text x="225.9" y="51.6">IN7</text>
<text x="238.2" y="51.6">OUT7</text>
<text x="238.2" y="49">OUT6</text>
<text x="246.2" y="52.9">11</text>
<text x="246.2" y="50.3">12</text>
<text x="80.3" y="54.3">9</text>
<text x="83" y="55.6">VS</text>
<text x="96.5" y="55.6">GND</text>
<text x="103.3" y="54.3">10</text>
<text x="223.2" y="55.6">9</text>
<text x="225.9" y="54.3">IN8</text>
<text x="225.9" y="56.9">VS</text>
<text x="238.2" y="54.3">OUT8</text>
<text x="239.4" y="56.9">GND</text>
<text x="246.2" y="55.6">10</text>
<text x="65.8" y="84.7">1</text>
<text x="65.8" y="87.3">2</text>
<text x="65.8" y="90">3</text>
<text x="68.4" y="86">IN1</text>
<text x="68.4" y="88.7">IN2</text>
<text x="80.8" y="88.7">OUT2</text>
<text x="80.8" y="86">OUT1</text>
<text x="88.8" y="90">16</text>
<text x="88.8" y="87.3">17</text>
<text x="88.8" y="84.7">18</text>
<text x="224.5" y="88.7">1</text>
<text x="227.2" y="90">IN1</text>
<text x="239.6" y="90">OUT1</text>
<text x="247.5" y="88.7">18</text>
<text x="65.8" y="92.6">4</text>
<text x="65.8" y="95.3">5</text>
<text x="68.4" y="91.3">IN3</text>
<text x="68.4" y="94">IN4</text>
<text x="80.8" y="94">OUT4</text>
<text x="80.8" y="91.3">OUT3</text>
<text x="88.8" y="95.3">14</text>
<text x="88.8" y="92.6">15</text>
<text x="224.5" y="91.3">2</text>
<text x="224.5" y="94">3</text>
<text x="227.2" y="92.6">IN2</text>
<text x="227.2" y="95.3">IN3</text>
<text x="239.6" y="95.3">OUT3</text>
<text x="239.6" y="92.6">OUT2</text>
<text x="247.5" y="94">16</text>
<text x="247.5" y="91.3">17</text>
<text x="65.8" y="97.9">6</text>
<text x="65.8" y="100.6">7</text>
<text x="68.4" y="96.6">IN5</text>
<text x="68.4" y="99.2">IN6</text>
<text x="68.4" y="101.9">IN7</text>
<text x="80.8" y="101.9">OUT7</text>
<text x="80.8" y="99.2">OUT6</text>
<text x="80.8" y="96.6">OUT5</text>
<text x="88.8" y="100.6">12</text>
<text x="88.8" y="97.9">13</text>
<text x="224.5" y="96.6">4</text>
<text x="224.5" y="99.2">5</text>
<text x="224.5" y="101.9">6</text>
<text x="227.2" y="97.9">IN4</text>
<text x="227.2" y="100.6">IN5</text>
<text x="239.6" y="100.6">OUT5</text>
<text x="239.6" y="97.9">OUT4</text>
<text x="247.5" y="101.9">13</text>
<text x="247.5" y="99.2">14</text>
<text x="247.5" y="96.6">15</text>
<text x="65.8" y="103.2">8</text>
<text x="65.8" y="105.9">9</text>
<text x="68.4" y="104.5">IN8</text>
<text x="68.4" y="107.2">VS</text>
<text x="80.8" y="104.5">OUT8</text>
<text x="82" y="107.2">GND</text>
<text x="88.8" y="105.9">10</text>
<text x="88.8" y="103.2">11</text>
<text x="224.5" y="104.5">7</text>
<text x="224.5" y="107.2">8</text>
<text x="227.2" y="103.2">IN6</text>
<text x="227.2" y="105.9">IN7</text>
<text x="239.6" y="105.9">OUT7</text>
<text x="239.6" y="103.2">OUT6</text>
<text x="247.5" y="107.2">11</text>
<text x="247.5" y="104.5">12</text>
<text x="224.5" y="109.8">9</text>
<text x="227.2" y="108.5">IN8</text>
<text x="227.2" y="111.2">VS</text>
<text x="239.6" y="108.5">OUT8</text>
<text x="240.7" y="111.2">GND</text>
<text x="247.5" y="109.8">10</text>
<text x="65.8" y="135">1</text>
<text x="65.8" y="137.6">2</text>
<text x="68.4" y="136.3">IN1</text>
<text x="80.8" y="136.3">OUT1</text>
<text x="88.8" y="137.6">17</text>
<text x="88.8" y="135">18</text>
<text x="65.8" y="140.3">3</text>
<text x="65.8" y="142.9">4</text>
<text x="68.4" y="138.9">IN2</text>
<text x="68.4" y="141.6">IN3</text>
<text x="80.8" y="141.6">OUT3</text>
<text x="80.8" y="138.9">OUT2</text>
<text x="88.8" y="142.9">15</text>
<text x="88.8" y="140.3">16</text>
<text x="224.5" y="141.6">1</text>
<text x="227.2" y="142.9">IN1</text>
<text x="239.6" y="142.9">OUT1</text>
<text x="247.5" y="141.6">18</text>
<text x="65.8" y="145.5">5</text>
<text x="65.8" y="148.2">6</text>
<text x="68.4" y="144.2">IN4</text>
<text x="68.4" y="146.9">IN5</text>
<text x="68.4" y="149.5">IN6</text>
<text x="80.8" y="149.5">OUT6</text>
<text x="80.8" y="146.9">OUT5</text>
<text x="80.8" y="144.2">OUT4</text>
<text x="88.8" y="148.2">13</text>
<text x="88.8" y="145.5">14</text>
<text x="224.5" y="144.2">2</text>
<text x="224.5" y="146.9">3</text>
<text x="224.5" y="149.5">4</text>
<text x="227.2" y="145.5">IN2</text>
<text x="227.2" y="148.2">IN3</text>
<text x="239.6" y="148.2">OUT3</text>
<text x="239.6" y="145.5">OUT2</text>
<text x="247.5" y="149.5">15</text>
<text x="247.5" y="146.9">16</text>
<text x="247.5" y="144.2">17</text>
<text x="65.8" y="150.8">7</text>
<text x="65.8" y="153.5">8</text>
<text x="68.4" y="152.2">IN7</text>
<text x="68.4" y="154.8">IN8</text>
<text x="80.8" y="154.8">OUT8</text>
<text x="80.8" y="152.2">OUT7</text>
<text x="88.8" y="153.5">11</text>
<text x="88.8" y="150.8">12</text>
<text x="224.5" y="152.2">5</text>
<text x="224.5" y="154.8">6</text>
<text x="227.2" y="150.8">IN4</text>
<text x="227.2" y="153.5">IN5</text>
<text x="239.6" y="153.5">OUT5</text>
<text x="239.6" y="150.8">OUT4</text>
<text x="247.5" y="154.8">13</text>
<text x="247.5" y="152.2">14</text>
<text x="65.8" y="156.1">9</text>
<text x="68.4" y="157.5">VS</text>
<text x="82" y="157.5">GND</text>
<text x="88.8" y="156.1">10</text>
<text x="224.5" y="157.5">7</text>
<text x="224.5" y="160.1">8</text>
<text x="227.2" y="156.1">IN6</text>
<text x="227.2" y="158.8">IN7</text>
<text x="227.2" y="161.4">IN8</text>
<text x="239.6" y="161.4">OUT8</text>
<text x="239.6" y="158.8">OUT7</text>
<text x="239.6" y="156.1">OUT6</text>
<text x="247.5" y="160.1">11</text>
<text x="247.5" y="157.5">12</text>
<text x="224.5" y="162.7">9</text>
<text x="227.2" y="164.1">VS</text>
<text x="240.7" y="164.1">GND</text>
<text x="247.5" y="162.7">10</text>
</g>
<g font-size="1.1" fill="#8d2323">
<text x="137.1" y="33.9">A</text>
<text x="279.9" y="35.2">A</text>
<text x="130.7" y="40.2">F</text>
<text x="142.1" y="40.5">B</text>
<text x="273.6" y="41.6">F</text>
<text x="285" y="41.8">B</text>
<text x="135.5" y="46.6">G</text>
<text x="278.3" y="47.9">G</text>
<text x="129.1" y="52.7">E</text>
<text x="133.9" y="59">D</text>
<text x="141.6" y="58.1">C</text>
<text x="272" y="54">E</text>
<text x="284.4" y="59.5">C</text>
<text x="276.8" y="60.4">D</text>
<text x="122.5" y="85.5">A</text>
<text x="281.3" y="89.5">A</text>
<text x="116.2" y="91.8">F</text>
<text x="127.5" y="92.1">B</text>
<text x="274.9" y="95.8">F</text>
<text x="120.9" y="98.2">G</text>
<text x="286.3" y="96.1">B</text>
<text x="114.6" y="104.3">E</text>
<text x="279.7" y="102.2">G</text>
<text x="119.3" y="110.6">D</text>
<text x="127" y="109.7">C</text>
<text x="273.3" y="108.2">E</text>
<text x="285.8" y="113.7">C</text>
<text x="278.1" y="114.6">D</text>
<text x="122.5" y="135.8">A</text>
<text x="116.2" y="142.1">F</text>
<text x="127.5" y="142.4">B</text>
<text x="281.3" y="142.4">A</text>
<text x="120.9" y="148.5">G</text>
<text x="274.9" y="148.7">F</text>
<text x="286.3" y="149">B</text>
<text x="114.6" y="154.5">E</text>
<text x="279.7" y="155.1">G</text>
<text x="119.3" y="160.9">D</text>
<text x="127" y="160">C</text>
<text x="273.3" y="161.2">E</text>
<text x="278.1" y="167.5">D</text>
<text x="285.8" y="166.6">C</text>
</g>
</svg>
